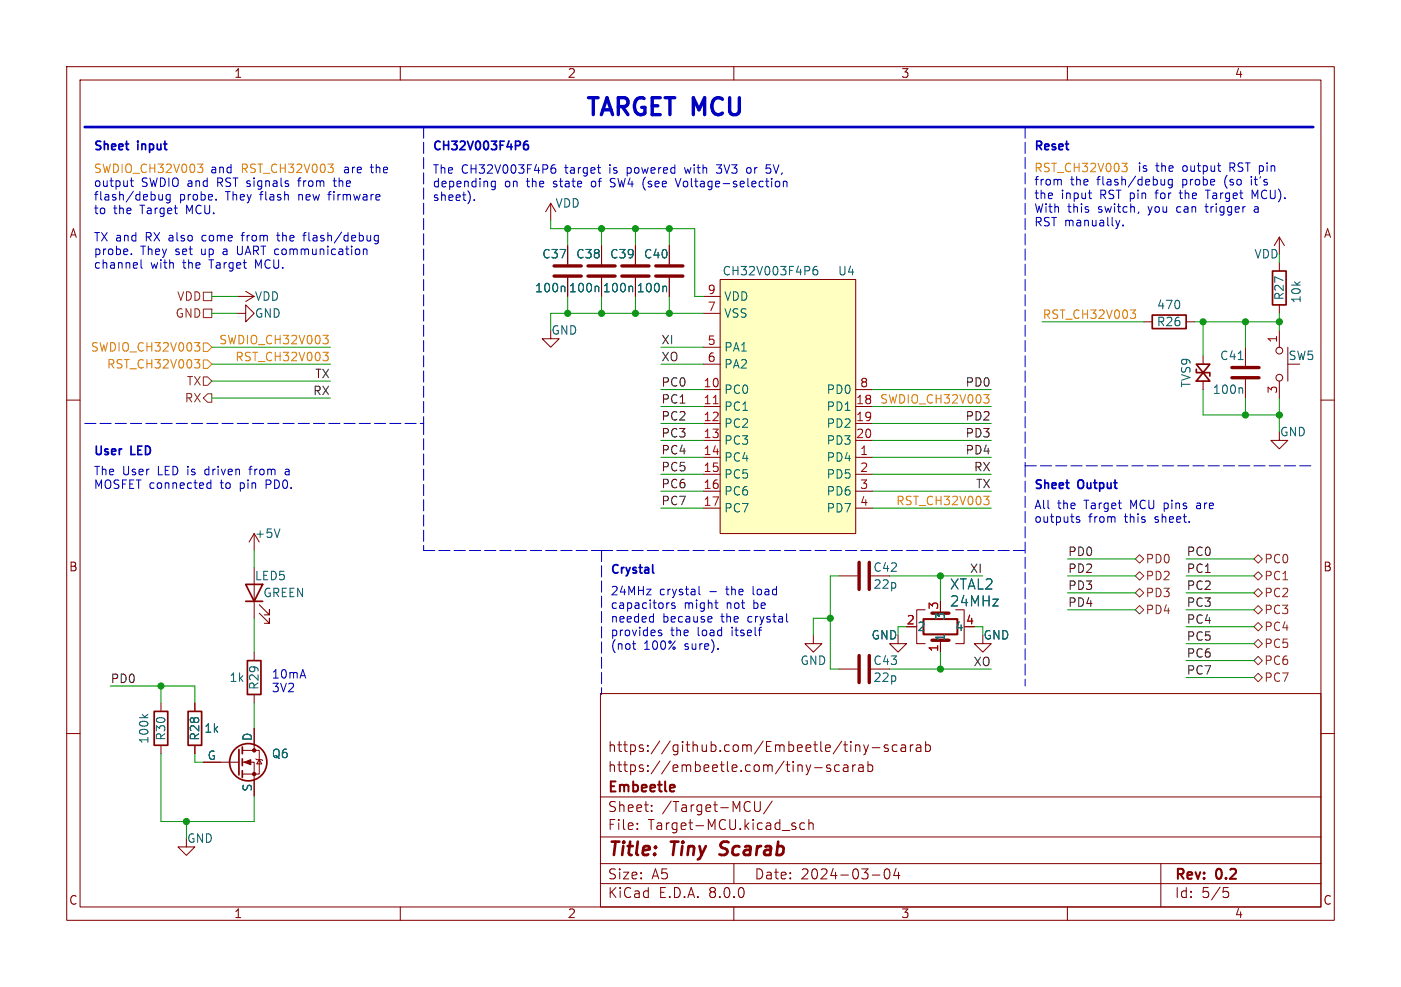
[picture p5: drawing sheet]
<svg xmlns="http://www.w3.org/2000/svg" width="210mm" height="148mm" viewBox="0 0 210 148" stroke-linecap="round" stroke-linejoin="round" font-family="sans-serif">
<g fill="none" stroke="#840000" stroke-width=".15">
<path d="M10 10h190v128h-190zM12 12h186v124h-186zM60 10v2M110 10v2M160 10v2M82.5 30.5l-.7 1.3M82.5 30.5v2.5M82.5 30.5l.8 1.3M85.1 36.8v2.8M90.2 36.8v2.8M95.2 36.8v2.8M10 60h2"/>
<path d="M35.6 44.5h2.5M36.8 43.7l1.3 .8M38.1 44.5l-1.3 .7M82.5 49.5v1.3h-1.2l1.2 1.3 1.3-1.3h-1.3M85.1 41.7v2.8M90.2 41.7v2.8M95.2 41.7v2.8M180.3 53.3v1.3M180.3 57.2v1.2M191.8 49.5v2.6M191.8 57.2v2.5M193 52.1v5.1"/>
<path d="M198 60h2M121.9 95.3v1.2h1.3l-1.3 1.3-1.3-1.3h1.3M138.7 91.4h-1.3v5.1h1.3M141 96.5v1.3M143.3 91.4h1.2v5.1h-1.2M147.3 95.3v1.2h1.3l-1.3 1.3-1.3-1.3h1.3M10 110h2M90 104h108v32h-108zM90 119.5h108M122.1 115.1h1.1M124.5 114.8l-.4-.1-.2 .2 .1 .2 .5 .2v.3h-.6M125.8 114.8l-.4-.1-.3 .3v.4l.1 .2h.6"/>
<path d="M126.5 114.8h.5l.1 .9M127.1 115l-.5 .1a.29 .29 0 0 0-.2 .3 .29 .29 0 0 0 .2 .3l.5-.1M127.8 114.7v1M128.2 114.7l-.2 .1-.2 .2M128.3 111.8h.5l.1 .9M128.7 114.8h.6l.1 .9M129.4 115l-.5 .1a.29 .29 0 0 0-.2 .3 .29 .29 0 0 0 .2 .3l.5-.1M129.5 111.7l.3 1M129.8 112.7l-.1 .3-.2 .2M130.1 114.8l.4-.1 .3 .3v.4l-.1 .2h-.6M130.1 114.2v1.5M130.2 111.7l-.4 1"/>
<path d="M130.7 112.1h1.2M133.1 111.8l-.4-.1-.2 .2 .1 .2 .5 .2v.3h-.6M134.5 111.8l-.5-.1-.3 .3v.4l.2 .2h.6M135.1 111.8h.6v.9M135.7 112l-.5 .1a.29 .29 0 0 0-.2 .3 .29 .29 0 0 0 .2 .3l.5-.1M136.5 111.7v1M136.9 111.7l-.3 .1-.1 .2M137.4 111.8h.6v.9M138 112l-.5 .1a.29 .29 0 0 0-.2 .3 .29 .29 0 0 0 .2 .3l.5-.1M138.7 111.8l.5-.1 .3 .3v.4l-.2 .2h-.6M138.7 111.2v1.5M198 110h2"/>
<path d="M60 136v2M90 132.5h108M90 129.5h108M90 125.5h108M95.5 124.2v.2M95.5 123.5v.1M97.7 121.5v.2M97.7 120.8v.1M110 136v2M110 129.5v3M113.1 120.2v1.2l.3 .3 .4-.1 .2-.2v-1.2M115.8 120.1l-1.3 1.9"/>
<path d="M118.9 123.9l.4 .1v.2l-.2 .2h-.3M118.9 123.4l.4 .1M120.6 123.5l-.4-.1-.3 .3v.4l.1 .2h.6M121.3 123.5a.37 .37 0 0 1 .6 .1v.8M121.3 122.9v1.5M130.8 131.2h1.1M132.7 130.4l.3-.1a.94 .94 0 0 1 0 1.5h-.1a.91 .91 0 0 1-.2-1.4zM134.3 130.2l-.3 1.1h.9M134.7 130.8v1M160 136v2M174 129.5v6.5M183.4 133.1h.7"/>
<path d="M183.5 133.7h.4l.3 .2v.4l-.2 .2-.5 .1"/>
<circle cx="191.8" cy="56.6" r=".51"/>
<circle cx="191.8" cy="52.6" r=".51"/>
</g>
<path d="M107.8 128.1l.3 .1M108.2 126.4l-.2 .4 .1 .2" fill="none" stroke="#840000" stroke-width=".4"/>
<path d="M138.4 92.8h5.1v2.3h-5.1zM100.9 117.7l.2 .1v.2l-.7 .2M101.1 118.6l-.2 .1" fill="none" stroke="#840000" stroke-width=".3"/>
<path d="M83.1 39.9h4M88.1 39.9h4.1M93.2 39.9h4.1M83.1 41.4h4M88.1 41.4h4.1M93.2 41.4h4.1M139.7 96h2.5M139.7 91.9h2.5" fill="none" stroke="#840000" stroke-width=".51"/>
<path d="M84.5 42.9l.2 .2v.7M89.6 42.9l.2 .2v.7M94.7 42.9l.1 .2v.7" fill="none" stroke="#006464" stroke-width=".15"/>
<path d="M179.3 55.4v.5h2.1v.5M179.3 54.6h2.1l-2.1 2.6h2.1z" fill="none" stroke="#840000" stroke-width=".25"/>
<path d="M107.9 41.9h20.4v38.1h-20.4z" fill="#ffffc2"/>
<g fill="none" stroke="#840000" stroke-width=".15">
<path d="M85.1 36.8v2.8M90.2 36.8v2.8M95.2 36.8v2.8M100.3 36.8v2.8M191.8 35.6v2.5M191.8 39.4v1.2M191.8 35.6l-.8 1.2M191.8 35.6l.7 1.2M35.6 47h1.2v-1.3l1.3 1.3-1.3 1.3v-1.3M85.1 41.7v2.8M90.2 41.7v2.8M95.2 41.7v2.8"/>
<path d="M100.3 41.7v2.8M105.4 58.4h2.5M105.4 52.1h2.5M105.4 54.6h2.5M105.4 47h2.5M105.4 44.5h2.5M107.9 41.9h20.4v38.1h-20.4zM128.3 58.4h2.5M171.4 48.3h1.3M177.8 48.3h1.3M186.7 52.1v2.8M186.7 56.9v2.8"/>
<path d="M191.8 45.7v1.3M105.4 68.6h2.5M105.4 61h2.5M105.4 63.5h2.5M105.4 66h2.5M105.4 71.1h2.5M105.4 73.7h2.5M105.4 76.2h2.5M128.3 68.6h2.5M128.3 61h2.5M128.3 63.5h2.5M128.3 66h2.5"/>
<path d="M128.3 71.1h2.5M128.3 73.7h2.5M128.3 76.2h2.5M191.8 64.8v1.2h-1.3l1.3 1.3 1.2-1.3h-1.2M37.3 81.3l.8-1.3v2.6M38.1 85.1v7.6M38.1 97.8v1.3M38.9 91.9l1.5 1.6v-.8v.8h-.8M38.9 90.7l1.5 1.5v-.8v.8h-.8M125.7 86.4h2.8M134.6 95.3v1.2h1.3l-1.3 1.3-1.3-1.3h1.3M141 96.5v1.3"/>
<path d="M24.1 105.4v1.3M24.1 111.8v1.2M29.2 105.4v1.3M29.2 111.8v1.2M30.5 114.3h5.3M36.3 114.3h1.8v5.1M36.3 112.5h2.6v3.6h-2.6M38.1 104.1v1.3M38.1 109.2v3.3M38.4 113.8l.1 .1h.7l.2 .1M38.9 113.9l.3 .7h-.7zM125.7 100.3h2.8"/>
<path d="M27.9 125.7v1.3h1.3l-1.3 1.3-1.2-1.3h1.2"/>
</g>
<path d="M106.9 60.5h.7" fill="none" stroke="#a90000" stroke-width=".15"/>
<path d="M122.5 39.9a.5 .5 0 0 0-.6 .6v.5l.1 .2h.3l.2-.1 .1-.4-.1-.2-.4-.1-.2 .3M84.5 42.9l.2 .2v.7M89.6 42.9l.2 .2v.7M94.7 42.9l.1 .2v.7M99.7 42.9l.2 .2v.7M185.6 53.9h.7M186.1 58.2l.2 .1v.7M42 79.3l-.5 1.3M21.3 107.1l.5 .5M22.2 107.1l-.5 .4" fill="none" stroke="#006464" stroke-width=".15"/>
<g fill="none" stroke="#840000" stroke-width=".25">
<path d="M172.7 47.2h5.1v2.1h-5.1zM190.8 40.6h2v5.1h-2zM36.8 87.6h2.6l-1.3 2.6zM36.8 90.2h2.6M37.1 99.1h2v5h-2zM23.1 106.7h2v5.1h-2zM28.2 106.7h2v5.1h-2zM35.8 112.4v3.8M36.3 112v1M36.3 113.8v1M36.3 115.6v1"/>
<circle cx="37.2" cy="114.3" r="2.79"/>
</g>
<path d="M98.3 39.9h4.1M98.3 41.4h4.1M184.7 56.6h4M184.7 55.1h4M128.8 84.3v4.1M128.8 98.3v4.1M130.3 84.3v4.1M130.3 98.3v4.1" fill="none" stroke="#840000" stroke-width=".51"/>
<g fill="#840000" stroke="#840000" stroke-width=".15">
<path d="M36.6 114.3l1-.4v.8z"/>
<circle cx="38.1" cy="116.1" r=".25"/>
<circle cx="38.1" cy="112.5" r=".25"/>
</g>
<g fill="none" stroke="#725600" stroke-width=".15">
<path d="M30.5 46.4h1.2v1.2h-1.2zM30.5 43.8h1.2v1.3h-1.2zM30.5 56.5h.6l.6 .7-.6 .6h-.6zM31.1 59.1h.6v1.2h-.6l-.6-.6zM170.2 83.8l.6-.6 .6 .6-.6 .7zM170.2 91.4l.6-.6 .6 .6-.6 .7zM170.2 88.9l.6-.6 .6 .6-.6 .6zM170.2 86.4l.6-.7 .6 .7-.6 .6zM188 94l.6-.7 .6 .7-.6 .6zM188 91.4l.6-.6 .6 .6-.6 .7zM188 83.8l.6-.6 .6 .6-.6 .7zM188 96.5l.6-.6 .6 .6-.6 .7z"/>
<path d="M188 86.4l.6-.7 .6 .7-.6 .6zM188 99.1l.6-.7 .6 .7-.6 .6zM188 88.9l.6-.6 .6 .6-.6 .6zM188 101.6l.6-.6 .6 .6-.6 .6z"/>
</g>
<g fill="none" stroke="#dd8500" stroke-width=".15">
<path d="M29.6 24.6h.8l-.4 .5M30.2 25.1l.2 .2v.3l-.2 .3M49.2 24.6h.8l-.5 .5 .4 .1 .1 .4-.3 .3h-.4M168.2 24.5h.7l-.4 .5 .4 .1v.4l-.2 .2h-.4M29.2 53.9h.7l-.4 .5 .4 .1v.4l-.2 .3h-.4M29.2 51.4h.7l-.4 .5 .4 .1v.4l-.2 .2h-.4M30.5 54h.6l.6 .6-.6 .6h-.6zM30.5 51.4h.6l.6 .7-.6 .6h-.6zM48.4 52.8h.8l-.4 .5 .3 .1 .1 .5-.3 .2h-.3M48.4 50.3h.8l-.4 .5 .3 .1 .1 .4-.3 .3h-.3M147.5 59.2h.7l-.4 .5 .4 .1v.4l-.2 .2h-.4M169.4 46.5h.8l-.4 .5 .4 .1v.4l-.2 .2h-.4"/>
<path d="M147.5 74.4h.7l-.4 .5 .4 .1v.4l-.2 .3h-.4"/>
</g>
<path d="M79.1 21.2a.5 .5 0 0 0-.6 .5v.5l.1 .2h.4l.1-.1 .1-.4-.1-.2h-.4l-.2 .2M97.9 85.9h.1" fill="none" stroke="#0000c2" stroke-width=".25"/>
<g fill="none" stroke="#0000c2" stroke-width=".15">
<path d="M19.5 27.1h.5M19.7 26.7v1.1l.3 .2M19.7 38.1v.1M21.1 39v1l.2 .2M23.8 29.2l.1 .7 .3 .1 .2-.1M24.4 29.2v.8M25.5 29.2h-.4l-.2 .2v.4l.1 .1h.5M25.5 29.2v1l-.1 .2M31.8 25.1h.5v.8M32.3 25.4h-.4a.25 .25 0 0 0-.2 .3 .25 .25 0 0 0 .2 .2h.4M32.4 29.9v.1M32.9 25.2l.2-.1h.3l.1 .8"/>
<path d="M32.9 25.1v.8M34.5 25.1h-.4l-.1 .2 .1 .5 .4 .1M35.6 36.9v1l.2 .3M36.1 35.3h.5M36.4 34.9l-.1 1.2M41.5 35.3h.4M41.6 34.9v1.1l.3 .1M44.6 27.1h.5M44.8 26.9v1.1M45.4 35.3h.5M45.9 34.9l-.3 .1v1.1M49.1 29.2h.5"/>
<path d="M49.4 28.8l-.1 1.2M49.9 27.1h.5M50.1 26.7v1.1l.3 .2M51.7 25.1h.5v.8M52.2 25.4h-.4a.25 .25 0 0 0-.2 .3 .25 .25 0 0 0 .2 .2h.4M52.8 25.1v.8M53.2 25.1h-.2l-.2 .2M53.6 25.5l.6-.1-.1-.3h-.4l-.1 .1v.7h.5M54.5 37.3v.9M54.5 37.5l.1-.2 .4 .1v.8M55.5 25.1h.5M55.7 24.6v1.1l.3 .2"/>
<path d="M56.2 35.4h.5M56.2 36.1h.5M56.4 25.2l.2-.1h.3v.8M56.4 24.6v1.3M56.7 35.3v1l-.2 .3-.3-.1M57.5 25.5l.6-.1-.1-.3h-.3l-.2 .1 .1 .7h.4M71.1 29.9v.2M74.2 27.2v1l-.2 .2h-.3M74.2 27.2h-.3l-.3 .2v.4l.2 .2h.4M83.2 24.7a.5 .5 0 0 0-.6 .6v.4l.1 .2 .4 .1 .2-.1v-.5l-.1-.1-.4-.1-.2 .2M89.5 25.1h.5M89.9 26h.1"/>
<path d="M91.5 28h.2M91.7 26.8l-.2 .2v.2l.2 .2M101.2 26.8l.4 1.2 .5-1.2M102.6 25.1l.2 .9M107.4 24.7h.8l-.5 .5h.2M107.4 25.9l.2 .1h.3M112 25.9l.2 .1 .3-.1M112.5 25.2l-.3-.1-.2 .2M114.9 24.7h.6M115 25.2h.3l.2 .2M115.5 25.7l-.2 .3h-.3M116.5 27.2h.3l.1 .2-.1 .5-.3 .1"/>
<path d="M117.4 27.3l.2-.1h.3l.1 .8M117.4 27.2v.8M158.9 26.9l.2 .2v.6M163.1 28.9h.5M163.4 29.7l.2 .1M167.9 33l-.3 .9M168.3 33.8v.1M170.7 31.8l-.1 .2M170.8 24.4v.1M170.8 24.9v.8M171.9 24.9h-.4l-.1 .1v.2l.5 .1v.3h-.5M174.6 26.9v.8"/>
<path d="M174.6 27.6l-.4 .1M175.4 24.9h.4v.3l-.6 .1M175.7 27l-.3-.1-.3 .2v.4l.1 .2h.5M175.7 26.9v1.1M175.8 25.6l-.4 .1M176.8 28.9h.4M176.9 28.5l.1 1.2M179.5 24.9h.5M179.7 24.4v1.1l.3 .2M180.6 31h.5M180.8 30.6l.1 1.2M181 28.5v1.3"/>
<path d="M185.8 24.4l.5 .1M186.1 25.1l.2 .2-.1 .3-.1 .1M186.7 24.4h.7M187 24.4v1.3M187.6 26.9v.8M188.1 31h.4l.1 .8M188.5 28.5l-.4 .9-.4-.9v1.3M188.6 31.3h-.4a.25 .25 0 0 0-.2 .3 .25 .25 0 0 0 .2 .2h.4M31 73l.2 .2h.4M31.6 72v1.2M31.6 72.5l-.4-.1-.2 .2M37.3 70.4h.5"/>
<path d="M37.5 70v1.2M42.8 70.4h.5v.8M43.3 70.7h-.4a.25 .25 0 0 0-.2 .3 .25 .25 0 0 0 .2 .2l.4-.1M161.8 77.5h-.3l-.2 .2 .1 .1 .4 .2v.3h-.5M179.5 75.4l-.1 .1M179.5 75.8a.25 .25 0 0 0-.2 .2 .25 .25 0 0 0 .2 .3M94.8 96.5h.5M95 97.3l.3 .1M97.8 92.4l.2 .1M98 92v1.3M98 93.2l-.2 .1M98.7 94.7l.5 .4-.2 .2h-.3"/>
<path d="M99.2 94.5h-.3l-.2 .2M100.3 90.4l-.3 .1M101.2 90.5l-.3-.1-.2 .2v.2l.5 .1v.3h-.5M104.8 87.9v1.1l.2 .2M106.5 92.4l.2 .3-.6 .2M106.7 93.2l-.2 .1M107.1 90.4h.5M107.4 91.2h.2M118 93.2l.1 .1"/>
</g>
<path d="M63.5 19.1v44.4M153.7 19.1v50.8M12.7 63.5h50.8M63.5 63.5v19.1M153.7 69.9h43.1M153.7 69.9v33M63.5 82.6h26.7M90.2 82.6v21.5M90.2 82.6h63.5" fill="none" stroke="#0000c2" stroke-width=".15" stroke-dasharray="1.7 .6"/>
<path d="M12.7 19.1h184.1" fill="none" stroke="#0000c2" stroke-width=".4"/>
<g fill="none" stroke="#009600" stroke-width=".15">
<path d="M82.5 33v1.3h21.6v10.2h1.3M85.1 34.3v2.5M90.2 34.3v2.5M95.2 34.3v2.5M100.3 34.3v2.5M31.7 47h3.9M31.7 59.7h17.8M31.7 52.1h17.8M31.7 54.6h17.8M31.7 44.5h3.9M31.7 57.2h17.8M85.1 44.5v2.5"/>
<path d="M90.2 44.5v2.5M95.2 44.5v2.5M99.1 52.1h6.3M99.1 54.6h6.3M99.1 58.4h6.3M100.3 44.5v2.5M105.4 47h-22.9v2.5M130.8 58.4h17.8M156.2 48.3h15.2M179.1 48.3h12.7M180.3 58.4v3.8h11.5M180.3 48.3v5"/>
<path d="M186.7 48.3v3.8M186.7 59.7v2.5M191.8 47v2.5M191.8 59.7v5.1M99.1 73.7h6.3M99.1 66h6.3M99.1 76.2h6.3M99.1 63.5h6.3M99.1 61h6.3M99.1 68.6h6.3M99.1 71.1h6.3M130.8 73.7h17.8"/>
<path d="M130.8 66h17.8M130.8 76.2h17.8M130.8 63.5h17.8M130.8 61h17.8M130.8 68.6h17.8M130.8 71.1h17.8M38.1 82.6v2.5M38.1 92.7v5.1M124.5 92.7h-2.6v2.6M125.7 86.4h-1.2v13.9h1.2M133.3 86.4h14M135.9 94h-1.3v1.3"/>
<path d="M141 86.4v3.8M141 97.8v2.5M146 94h1.3v1.3M160 91.4h10.2M160 83.8h10.2M160 86.4h10.2M160 88.9h10.2M177.8 91.4h10.2M177.8 83.8h10.2M177.8 86.4h10.2M177.8 88.9h10.2M177.8 99.1h10.2"/>
<path d="M177.8 94h10.2M177.8 96.5h10.2M16.5 102.9h12.7v2.5M24.1 113v10.2h14v-3.8M24.1 102.9v2.5M29.2 113v1.3h1.3M38.1 105.4v3.8M133.3 100.3h15.3M177.8 101.6h10.2M27.9 123.2v2.5"/>
</g>
<g fill="#009600" stroke="#009600" stroke-width=".15">
<circle cx="95.2" cy="34.3" r=".46"/>
<circle cx="100.3" cy="34.3" r=".46"/>
<circle cx="95.2" cy="47" r=".46"/>
<circle cx="85.1" cy="47" r=".46"/>
<circle cx="90.2" cy="47" r=".46"/>
<circle cx="90.2" cy="34.3" r=".46"/>
<circle cx="100.3" cy="47" r=".46"/>
<circle cx="85.1" cy="34.3" r=".46"/>
<circle cx="191.8" cy="48.3" r=".46"/>
<circle cx="186.7" cy="48.3" r=".46"/>
<circle cx="191.8" cy="62.2" r=".46"/>
<circle cx="24.1" cy="102.9" r=".46"/>
<circle cx="27.9" cy="123.2" r=".46"/>
<circle cx="186.7" cy="62.2" r=".46"/>
<circle cx="180.3" cy="48.3" r=".46"/>
<circle cx="141" cy="100.3" r=".46"/>
<circle cx="124.5" cy="92.7" r=".46"/>
<circle cx="141" cy="86.4" r=".46"/>
</g>
<text font-size="3.5" fill="#0000c2" x="87.6" y="17.5">TARGET MCU</text>
<g font-size="2.8" fill="#840000">
<text x="91" y="128.9">Title:</text>
<text x="100.7" y="128.9">Tiny</text>
<text x="108.8" y="128.9">Scarab</text>
</g>
<g font-size="2.1" fill="#006464">
<text x="142.3" y="88.6">XTAL2</text>
<text x="142.3" y="91.2">24MHz</text>
</g>
<g font-size="2.1" fill="#840000">
<text x="91" y="113">https://github.com/Embeetle/tiny-scarab</text>
<text x="91" y="119.2">Embeetle</text>
<text x="91" y="116">https://embeetle.com/tiny-scarab</text>
<text x="91" y="124.7">File:</text>
<text x="91" y="122">Sheet:</text>
<text x="97.1" y="124.7">Target-MCU.kicad_sch</text>
<text x="99.2" y="122">/Target-MCU/</text>
<text x="91" y="134.9">KiCad</text>
<text x="91" y="132.1">Size:</text>
<text x="97.7" y="132.1">A5</text>
<text x="98.7" y="134.9">E.D.A.</text>
<text x="106.3" y="134.9">8.0.0</text>
<text x="113" y="132.1">Date:</text>
<text x="120" y="132.1">2024-03-04</text>
<text x="176" y="132.3">Rev:</text>
<text x="176" y="134.9">Id:</text>
<text x="180.1" y="134.9">5/5</text>
<text x="182.4" y="132.3">0.2</text>
</g>
<g font-size="1.8" fill="#840000">
<text x="35" y="11.9">1</text>
<text x="85" y="11.9">2</text>
<text x="135" y="11.9">3</text>
<text x="185" y="11.9">4</text>
<text x="10.3" y="35.9">A</text>
<text x="198.4" y="35.9">A</text>
<text x="10.3" y="85.9">B</text>
<text x="198.3" y="85.9">B</text>
<text x="10.3" y="135.9">C</text>
<text x="35" y="137.9">1</text>
<text x="85" y="137.9">2</text>
<text x="135" y="137.9">3</text>
<text x="185" y="137.9">4</text>
<text x="198.3" y="135.9">C</text>
</g>
<g font-size="1.8" fill="#0000c2">
<text x="14" y="22.6">Sheet</text>
<text x="20.7" y="22.6">input</text>
<text x="64.8" y="22.6">CH32V003F4P6</text>
<text x="154.9" y="22.6">Reset</text>
<text x="14" y="28.1">output</text>
<text x="21.2" y="28.1">SWDIO and</text>
<text x="32.8" y="28.1">RST signals</text>
<text x="35" y="26.1">and</text>
<text x="35.9" y="26">RST_CH32V003</text>
<text x="45.4" y="28.1">from</text>
<text x="50.9" y="28.1">the</text>
<text x="62.6" y="26.1">theThe</text>
<text x="64.8" y="28.2">depending</text>
<text x="69.1" y="26.1">CH32V003F4P6</text>
<text x="75.6" y="28.2">on</text>
<text x="79.1" y="28.2">the</text>
<text x="83.2" y="28.2">state</text>
<text x="84.8" y="26.1">target</text>
<text x="89.1" y="28.2">of</text>
<text x="91.6" y="26.1">is</text>
<text x="92.2" y="28.2">SW4 (see</text>
<text x="94.4" y="26.1">powered</text>
<text x="102.4" y="28.2">Voltage-selection</text>
<text x="103.3" y="26.1">with</text>
<text x="108.3" y="26.1">3V3</text>
<text x="113" y="26.1">or</text>
<text x="116.1" y="26.1">5V,</text>
<text x="154.9" y="27.9">from</text>
<text x="154.9" y="30">the</text>
<text x="159.1" y="30">input</text>
<text x="160.5" y="27.9">the</text>
<text x="164.6" y="27.9">flash/debug</text>
<text x="165" y="30">RST pin</text>
<text x="173.7" y="25.9">is</text>
<text x="173.7" y="30">for</text>
<text x="176.5" y="25.9">the</text>
<text x="177.5" y="27.9">probe</text>
<text x="177.5" y="30">the</text>
<text x="180.6" y="25.9">output</text>
<text x="181.7" y="30">Target</text>
<text x="184" y="27.9">(so</text>
<text x="187.8" y="25.9">RST pin</text>
<text x="188.2" y="27.9">it's</text>
<text x="188.7" y="30">MCU).</text>
<text x="14" y="30.2">flash/debug</text>
<text x="14" y="32.2">to</text>
<text x="17" y="32.2">the</text>
<text x="21.1" y="32.2">Target</text>
<text x="26.9" y="30.2">probe.</text>
<text x="28.2" y="32.2">MCU.</text>
<text x="34" y="30.2">They</text>
<text x="39.3" y="30.2">flash</text>
<text x="45.2" y="30.2">new</text>
<text x="49.9" y="30.2">firmware</text>
<text x="64.8" y="30.2">sheet).</text>
<text x="154.9" y="32">With</text>
<text x="154.9" y="34">RST manually.</text>
<text x="160" y="32">this</text>
<text x="164.7" y="32">switch,</text>
<text x="172.4" y="32">you</text>
<text x="176.9" y="32">can</text>
<text x="181.4" y="32">trigger</text>
<text x="14" y="36.3">TX and</text>
<text x="14" y="38.3">probe.</text>
<text x="14" y="40.4">channel</text>
<text x="21.1" y="38.3">They</text>
<text x="21.9" y="36.3">RX also</text>
<text x="22.6" y="40.4">with</text>
<text x="26.4" y="38.3">set</text>
<text x="27.6" y="40.4">the</text>
<text x="30.4" y="38.3">up</text>
<text x="30.7" y="36.3">come</text>
<text x="31.7" y="40.4">Target</text>
<text x="33.9" y="38.3">a</text>
<text x="36.2" y="38.3">UART communication</text>
<text x="36.9" y="36.3">from</text>
<text x="38.7" y="40.4">MCU.</text>
<text x="42.5" y="36.3">the</text>
<text x="46.6" y="36.3">flash/debug</text>
<text x="14" y="68.3">User</text>
<text x="14" y="71.4">The</text>
<text x="18.3" y="71.4">User</text>
<text x="19.7" y="68.3">LED</text>
<text x="23.8" y="71.4">LED is</text>
<text x="31.2" y="71.4">driven</text>
<text x="38.1" y="71.4">from</text>
<text x="14" y="73.4">MOSFET connected</text>
<text x="33.2" y="73.4">to</text>
<text x="36.2" y="73.4">pin</text>
<text x="40.3" y="73.4">PD0.</text>
<text x="154.9" y="76.4">All</text>
<text x="154.9" y="73.4">Sheet</text>
<text x="158.5" y="76.4">the</text>
<text x="161.7" y="73.4">Output</text>
<text x="162.7" y="76.4">Target</text>
<text x="169.7" y="76.4">MCU pins</text>
<text x="180" y="76.4">are</text>
<text x="154.9" y="78.5">outputs</text>
<text x="163.2" y="78.5">from</text>
<text x="168.7" y="78.5">this</text>
<text x="173.4" y="78.5">sheet.</text>
<text x="91.4" y="89.4">24MHz</text>
<text x="91.4" y="86.1">Crystal</text>
<text x="98.8" y="89.4">crystal</text>
<text x="106.4" y="89.4">-</text>
<text x="109.2" y="89.4">the</text>
<text x="113.3" y="89.4">load</text>
<text x="91.4" y="91.4">capacitors</text>
<text x="91.4" y="93.5">needed</text>
<text x="91.4" y="95.5">provides</text>
<text x="99.3" y="93.5">because</text>
<text x="100.5" y="95.5">the</text>
<text x="102.5" y="91.4">might</text>
<text x="104.7" y="95.5">load</text>
<text x="108.2" y="93.5">the</text>
<text x="109" y="91.4">not</text>
<text x="110" y="95.5">itself</text>
<text x="112.4" y="93.5">crystal</text>
<text x="113.2" y="91.4">be</text>
<text x="40.6" y="101.8">10mA</text>
<text x="91.4" y="97.5">(not</text>
<text x="96.5" y="97.5">100%</text>
<text x="102.7" y="97.5">sure).</text>
<text x="40.6" y="103.9">3V2</text>
</g>
<g font-size="1.8" fill="#dd8500">
<text x="14" y="26">SWDIO_CH32V003</text>
<text x="154.9" y="25.9">RST_CH32V003</text>
<text x="156.2" y="47.9">RST_CH32V003</text>
<text x="13.5" y="52.9">SWDIO_CH32V003</text>
<text x="32.8" y="51.7">SWDIO_CH32V003</text>
<text x="15.9" y="55.5">RST_CH32V003</text>
<text x="35.2" y="54.3">RST_CH32V003</text>
<text x="131.8" y="60.6">SWDIO_CH32V003</text>
<text x="134.2" y="75.9">RST_CH32V003</text>
</g>
<g font-size="1.8" fill="#006464">
<text x="83.2" y="31.3">VDD</text>
<text x="81.2" y="39">C37</text>
<text x="86.3" y="39">C38</text>
<text x="91.3" y="39">C39</text>
<text x="96.4" y="39">C40</text>
<text x="108.2" y="41.5">CH32V003F4P6</text>
<text x="125.5" y="41.5">U4</text>
<text x="38.1" y="47.9">GND</text>
<text x="38.1" y="45.3">VDD</text>
<text x="80.1" y="44">100n</text>
<text x="85.2" y="44">100n</text>
<text x="90.3" y="44">100n</text>
<text x="95.3" y="44">100n</text>
<text x="108.5" y="47.9">VSS</text>
<text x="108.5" y="45.3">VDD</text>
<text x="173.3" y="46.6">470</text>
<text x="192.6" y="45.1" transform="rotate(-90 192.6 45.1)">R27</text>
<text x="195.2" y="45.6" transform="rotate(-90 195.2 45.6)">10k</text>
<text x="82.6" y="50.4">GND</text>
<text x="108.5" y="52.9">PA1</text>
<text x="173.3" y="49.1">R26</text>
<text x="108.5" y="59.3">PC0</text>
<text x="108.5" y="55.5">PA2</text>
<text x="123.8" y="59.3">PD0</text>
<text x="178.7" y="58.2" transform="rotate(-90 178.7 58.2)">TVS9</text>
<text x="181.7" y="59.3">100n</text>
<text x="182.8" y="54.2">C41</text>
<text x="193" y="54.2">SW5</text>
<text x="108.5" y="61.8">PC1</text>
<text x="108.5" y="64.4">PC2</text>
<text x="123.8" y="61.8">PD1</text>
<text x="123.8" y="64.4">PD2</text>
<text x="191.8" y="65.6">GND</text>
<text x="108.5" y="66.9">PC3</text>
<text x="108.5" y="69.4">PC4</text>
<text x="108.5" y="72">PC5</text>
<text x="123.8" y="69.4">PD4</text>
<text x="123.8" y="72">PD5</text>
<text x="123.8" y="66.9">PD3</text>
<text x="108.5" y="74.5">PC6</text>
<text x="108.5" y="77.1">PC7</text>
<text x="123.8" y="74.5">PD6</text>
<text x="123.8" y="77.1">PD7</text>
<text x="38.1" y="80.9">+5V</text>
<text x="38.1" y="87.2">LED5</text>
<text x="39.4" y="89.8">GREEN</text>
<text x="130.8" y="86">C42</text>
<text x="130.8" y="88.5">22p</text>
<text x="137.4" y="94.8">2</text>
<text x="141.8" y="93.1" transform="rotate(-90 141.8 93.1)">3</text>
<text x="143.1" y="94.8">4</text>
<text x="119.9" y="99.9">GND</text>
<text x="130.5" y="96.1">GND</text>
<text x="130.8" y="99.9">C43</text>
<text x="141.8" y="96.3" transform="rotate(-90 141.8 96.3)">1</text>
<text x="147.3" y="96.1">GND</text>
<text x="34.3" y="102.5">1k</text>
<text x="39" y="103.5" transform="rotate(-90 39 103.5)">R29</text>
<text x="130.8" y="102.5">22p</text>
<text x="22.5" y="111.7" transform="rotate(-90 22.5 111.7)">100k</text>
<text x="25" y="111.2" transform="rotate(-90 25 111.2)">R30</text>
<text x="30.1" y="111.2" transform="rotate(-90 30.1 111.2)">R28</text>
<text x="30.5" y="110.1">1k</text>
<text x="37.8" y="111.2" transform="rotate(-90 37.8 111.2)">D</text>
<text x="40.6" y="113.9">Q6</text>
<text x="31" y="114">G</text>
<text x="37.8" y="118.8" transform="rotate(-90 37.8 118.8)">S</text>
<text x="27.9" y="126.6">GND</text>
</g>
<text font-size="1.8" fill="#009600" x="187.9" y="39">VDD</text>
<g font-size="1.8" fill="#725600">
<text x="26.2" y="47.9">GND</text>
<text x="26.5" y="45.3">VDD</text>
<text x="27.9" y="58">TX</text>
<text x="27.6" y="60.6">RX</text>
<text x="171.6" y="84.7">PD0</text>
<text x="171.6" y="89.8">PD3</text>
<text x="171.6" y="87.2">PD2</text>
<text x="189.4" y="84.7">PC0</text>
<text x="189.4" y="87.2">PC1</text>
<text x="189.4" y="89.8">PC2</text>
<text x="171.6" y="92.3">PD4</text>
<text x="189.4" y="94.8">PC4</text>
<text x="189.4" y="92.3">PC3</text>
<text x="189.4" y="97.4">PC5</text>
<text x="189.4" y="99.9">PC6</text>
<text x="189.4" y="102.5">PC7</text>
</g>
<g font-size="1.8" fill="#a90000">
<text x="106" y="46.7">7</text>
<text x="106" y="44.2">9</text>
<text x="106" y="51.8">5</text>
<text x="191.5" y="51.5" transform="rotate(-90 191.5 51.5)">1</text>
<text x="105.4" y="58.2">10</text>
<text x="106" y="54.4">6</text>
<text x="128.8" y="58.2">8</text>
<text x="191.5" y="59.1" transform="rotate(-90 191.5 59.1)">3</text>
<text x="105.4" y="60.7">11</text>
<text x="105.4" y="63.2">12</text>
<text x="105.4" y="65.8">13</text>
<text x="128.2" y="60.7">18</text>
<text x="128.2" y="63.2">19</text>
<text x="128.2" y="65.8">20</text>
<text x="105.4" y="68.3">14</text>
<text x="105.4" y="70.9">15</text>
<text x="128.8" y="68.3">1</text>
<text x="128.8" y="70.9">2</text>
<text x="105.4" y="73.4">16</text>
<text x="105.4" y="75.9">17</text>
<text x="128.8" y="73.4">3</text>
<text x="128.8" y="75.9">4</text>
<text x="135.8" y="93.7">2</text>
<text x="140.7" y="91.5" transform="rotate(-90 140.7 91.5)">3</text>
<text x="144.7" y="93.7">4</text>
<text x="140.7" y="97.9" transform="rotate(-90 140.7 97.9)">1</text>
</g>
<g font-size="1.8" fill="#0f0f0f">
<text x="99.1" y="51.7">XI</text>
<text x="46.8" y="59.3">RX</text>
<text x="47.1" y="56.8">TX</text>
<text x="99.1" y="58.1">PC0</text>
<text x="99.1" y="54.3">XO</text>
<text x="144.6" y="58.1">PD0</text>
<text x="99.1" y="65.7">PC3</text>
<text x="99.1" y="60.6">PC1</text>
<text x="99.1" y="63.2">PC2</text>
<text x="144.6" y="63.2">PD2</text>
<text x="144.6" y="65.7">PD3</text>
<text x="99.1" y="68.2">PC4</text>
<text x="99.1" y="70.8">PC5</text>
<text x="144.6" y="68.2">PD4</text>
<text x="145.9" y="70.8">RX</text>
<text x="99.1" y="75.9">PC7</text>
<text x="99.1" y="73.3">PC6</text>
<text x="146.2" y="73.3">TX</text>
<text x="160" y="83.5">PD0</text>
<text x="177.8" y="83.5">PC0</text>
<text x="145.3" y="86">XI</text>
<text x="160" y="88.6">PD3</text>
<text x="160" y="86">PD2</text>
<text x="177.8" y="88.6">PC2</text>
<text x="177.8" y="86">PC1</text>
<text x="160" y="91.1">PD4</text>
<text x="177.8" y="93.6">PC4</text>
<text x="177.8" y="91.1">PC3</text>
<text x="145.8" y="100">XO</text>
<text x="177.8" y="98.7">PC6</text>
<text x="177.8" y="96.2">PC5</text>
<text x="177.8" y="101.3">PC7</text>
<text x="16.5" y="102.5">PD0</text>
</g>
</svg>
